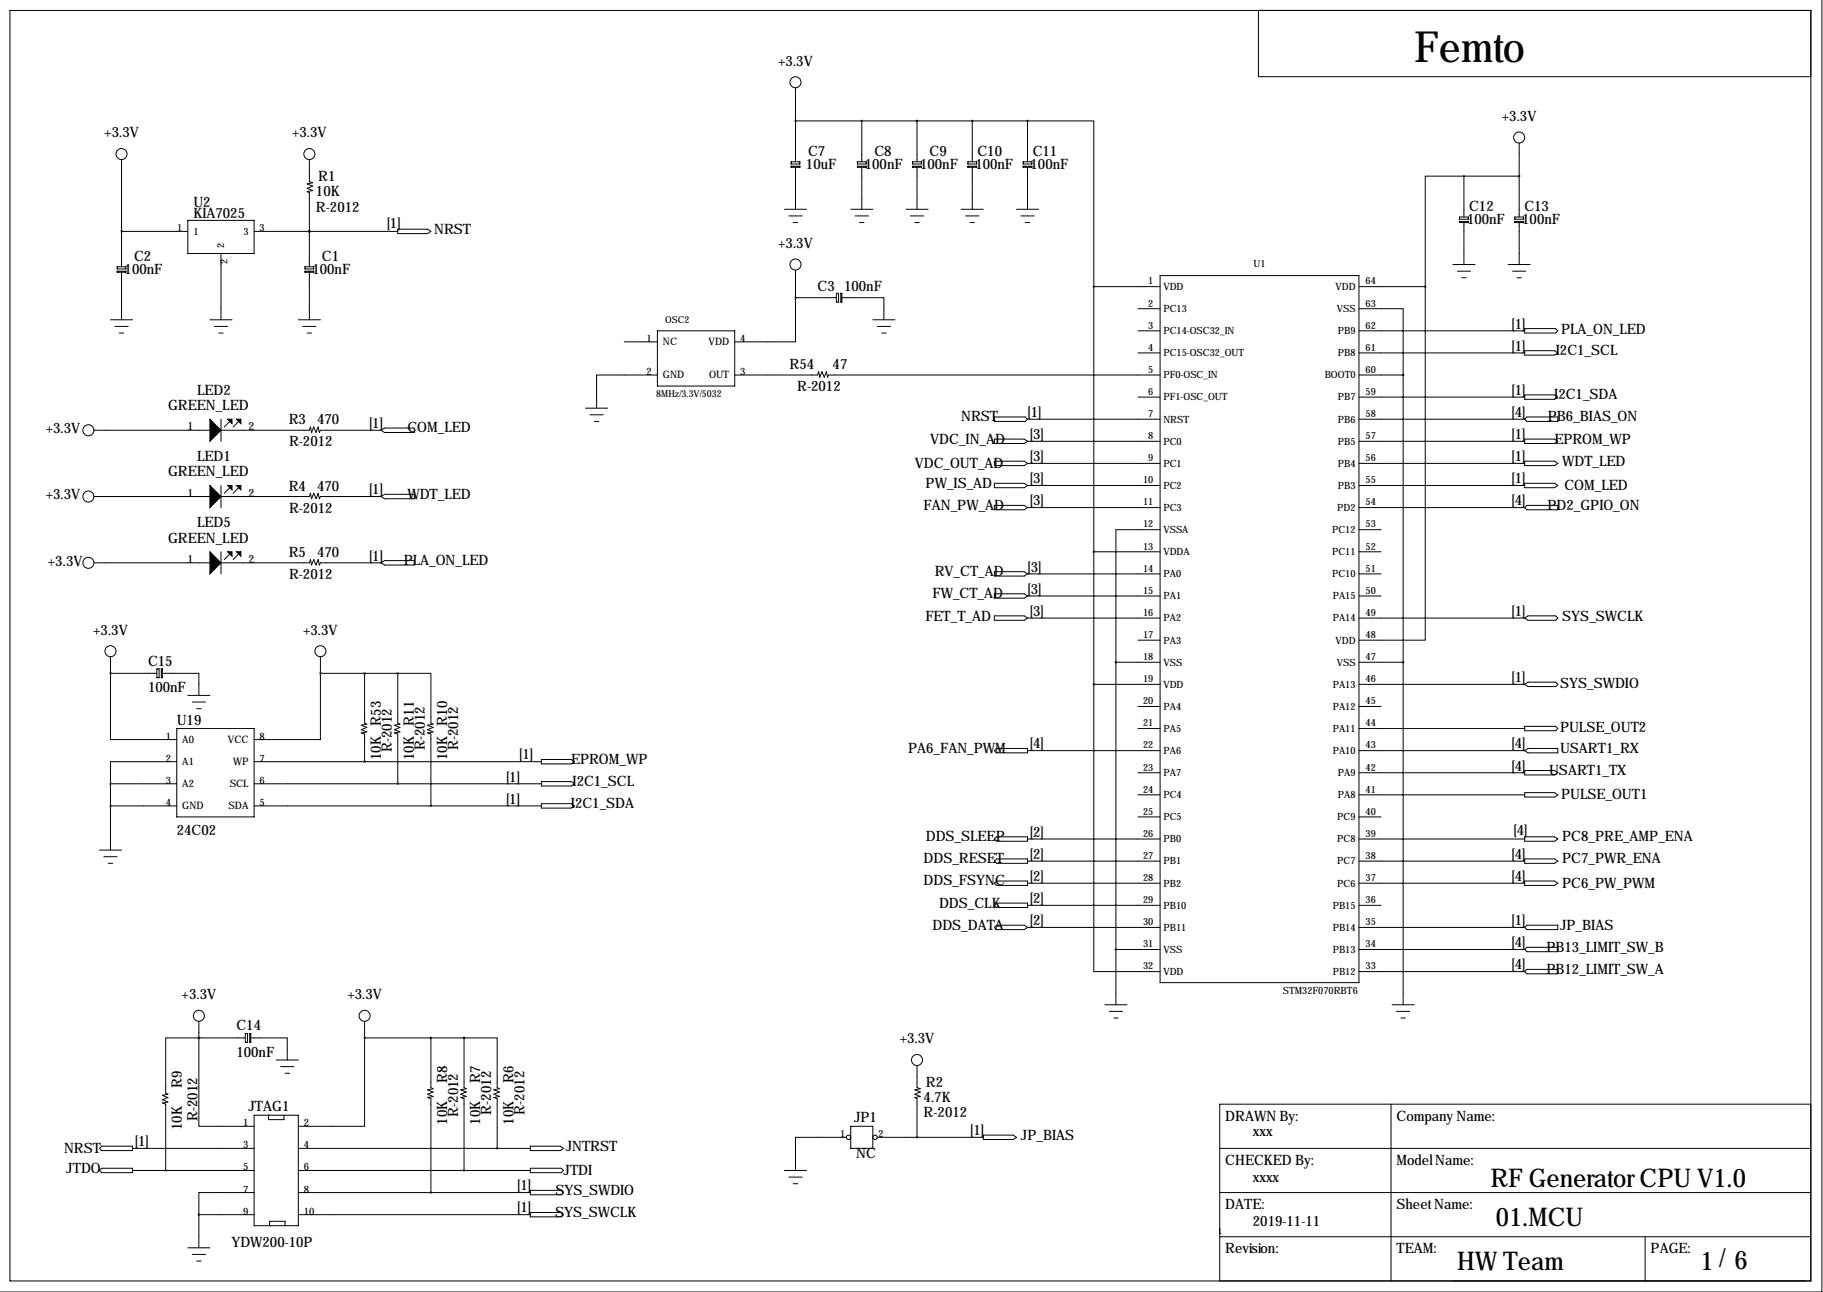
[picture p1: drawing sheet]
<svg xmlns="http://www.w3.org/2000/svg" width="419mm" height="297mm" viewBox="0 0 419 297" stroke-linecap="round" stroke-linejoin="round" font-family="sans-serif">
<g fill="none" stroke="#000" stroke-width=".23">
<path d="M418.8 -.1v297.1h-418.9M2.3 2.4h414v292.1h-414zM289.3 2.4v15.2h127M27.9 36.7v24.6M71.1 36.7v5.1l.8 .2-1.3 .3 1.3 .5-1.3 .5 1.3 .5-1.3 .3 .5 .2v17M181.9 37.2h2v.5h-2zM181.9 38.2h2v.3h-2zM182.9 20.2v17M182.9 38.5v9.6M182.9 27.8h53.3M197.1 38.2h2v.3h-2zM197.1 37.2h2v.5h-2z"/>
<path d="M198.1 27.8v9.4M198.1 38.5v9.6M209.8 38.2h2v.3h-2zM209.8 37.2h2v.5h-2zM210.8 27.8v9.4M210.8 38.5v9.6M222.5 38.2h2v.3h-2zM222.5 37.2h2v.5h-2zM223.5 27.8v9.4M223.5 38.5v9.6M235.2 38.2h2v.3h-2zM235.2 37.2h2v.5h-2z"/>
<path d="M236.2 27.8h15.3v38.1M236.2 27.8v9.4M236.2 38.5v9.6M349.2 32.9v17M27.9 53.2h15.3M43.2 50.7h15.2v7.6h-15.2zM50.8 58.3v15.2M58.4 53.2h33M71.1 53.2h.1M91.4 52.7h6.9l.8 .5-.8 .5h-6.9zM180.3 48.1h5.1M181.4 49.6h3"/>
<path d="M182.4 51.2h1M195.6 48.1h5.1M196.6 49.6h3M197.6 51.2h1M208.3 48.1h5.1M209.3 49.6h3M210.3 51.2h1M221 48.1h5.1M222 49.6h3M223 51.2h1M233.7 48.1h5.1M234.7 49.6h3"/>
<path d="M235.7 51.2h1M335.5 49.9h2.1v.5h-2.1zM335.5 50.9h2.1v.3h-2.1zM336.5 40.5h-8.8v25.4M336.5 40.5v9.4M336.5 51.2v9.6M336.5 40.5h12.7M348.2 50.9h2.1v.3h-2.1zM348.2 49.9h2.1v.5h-2.1zM349.2 51.2v9.6M25.4 73.5h5.1M26.4 75h3.1"/>
<path d="M26.9 62.3h2.1v.3h-2.1zM26.9 61.3h2.1v.5h-2.1zM27.4 76.6h1M27.9 62.6v10.9M48.3 73.5h5M49.3 75h3M50.3 76.6h1M68.6 73.5h5.1M69.6 75h3M70.1 61.3h2v.5h-2zM70.1 62.3h2v.3h-2zM70.6 76.6h1"/>
<path d="M71.1 62.6v10.9M143.5 78.6h7.6M151.1 76.1h17.8v12.7h-17.8zM182.9 68.4v10.2h-14M182.9 62.1v6.3M182.9 68.4h9.4M192.3 67.4h.5v2.1h-.5zM193.3 67.4h.2v2.1h-.2zM193.5 68.4h9.7v5.1M200.7 73.5h5M201.7 75h3M202.7 76.6h1"/>
<path d="M251.5 65.9h15.2M251.5 65.9v91.4M261.6 71h5.1M261.6 76.1h5.1M266.7 63.4h45.7v162.5h-45.7zM312.4 71h10.2v15.2M312.4 65.9h15.3M312.4 76.1h38.1M327.7 65.9v81.3h-15.3M334 60.8h5.1M335 62.3h3.1M336 63.9h1.1"/>
<path d="M346.7 60.8h5.1M347.7 62.3h3.1M348.7 63.9h1.1M350.5 75.6h7.1l.5 .5-.5 .5h-7.1zM21.6 98.9h26.7M50.8 96.4v5.1M50.8 98.9h20.3l.3-.7 .2 1.2 .5-1.2 .5 1.2 .6-1.2 .2 1.2 .3-.5h13.9M52.8 96.9l-1.2 1.3M54.9 96.9l-1.3 1.3M87.6 98.9l.8-.5h6.8v1h-6.8zM134.6 93.8h5.1M135.6 95.4h3.1"/>
<path d="M136.7 96.9h1M151.1 86.2h-13.9v7.6M168.9 86.2h19.1l.2-.7 .3 1.2 .5-1.2 .5 1.2 .5-1.2 .2 1.2 .3-.5h76.2M228.6 95.9h7.1l.5 .5-.5 .5h-7.1zM236.2 96.4h30.5M261.6 81.1h5.1M261.6 91.3h5.1M312.4 81.1h38.1M312.4 86.2h10.2M312.4 91.3h38.1M312.4 96.4h38.1M322.6 86.2v144.8"/>
<path d="M350.5 80.6h6.9l.7 .5-.7 .5h-6.9zM350.5 90.8h6.9l.7 .5-.7 .5h-6.9zM351 95.9h7.1v1h-7.1l-.5-.5zM21.6 114.2h26.7M50.8 111.6v5.1M50.8 114.2h20.3l.3-.8 .2 1.3 .5-1.3 .5 1.3 .6-1.3 .2 1.3 .3-.5h13.9M52.8 112.1l-1.2 1.3M54.9 112.1l-1.3 1.3M87.6 114.2l.8-.5h6.8v1h-6.8zM228.6 101h6.9l.7 .5-.7 .5h-6.9zM228.6 106h6.9l.7 .5-.7 .5h-6.9zM228.6 111.1h6.9l.7 .5-.7 .5h-6.9z"/>
<path d="M228.6 116.2h6.9l.7 .5-.7 .5h-6.9zM236.2 101.5h30.5M236.2 106.5h30.5M236.2 111.6h30.5M236.2 116.7h30.5M312.4 101.5h38.1M312.4 106.5h38.1M312.4 111.6h38.1M312.4 116.7h38.1M350.5 101h6.9l.7 .5-.7 .5h-6.9zM350.5 106h6.9l.7 .5-.7 .5h-6.9zM350.5 111.1h6.9l.7 .5-.7 .5h-6.9z"/>
<path d="M351 116.2h7.1v1h-7.1l-.5-.5zM21.6 129.4h26.7M50.8 126.9v5M50.8 129.4h20.3l.3-.8 .2 1.3 .5-1.3 .5 1.3 .6-1.3 .2 1.3 .3-.5h13.9M52.8 127.4l-1.2 1.2M54.9 127.4l-1.3 1.2M87.6 129.4l.8-.5h6.8v1h-6.8zM228.6 131.4h6.9l.7 .5-.7 .5h-6.9zM228.6 136.5h6.9l.7 .5-.7 .5h-6.9zM236.2 131.9h30.5M236.2 137h30.5M251.5 126.9h15.2"/>
<path d="M266.7 121.8h-10.2v30.5M312.4 121.8h5.1M312.4 126.9h5.1M312.4 131.9h5.1M312.4 137h5.1M25.4 154.8v15.2h15.2M25.4 154.8h10.7M25.4 151v3.8M36.1 153.8h.5v2h-.5zM37.1 153.8h.2v2h-.2zM37.3 154.8h8.4v5.1M43.2 159.9h5.1"/>
<path d="M73.7 154.8v15.2h-15.3M73.7 154.8h17.7M73.7 151v3.8M83.8 154.8v11.4l.5 .3-1.2 .2 1.2 .5-1.2 .6 1.2 .5-1.2 .2 .7 .3v6.3M91.4 154.8h7.7v11.4l.5 .3-1.3 .2 1.3 .5-1.3 .6 1.3 .5-1.3 .2 .8 .3v16.5M91.4 154.8v11.4l.5 .3-1.2 .2 1.2 .5-1.2 .6 1.2 .5-1.2 .2 .7 .3v11.4M228.6 141.6h6.9l.7 .5-.7 .5h-6.9zM236.2 142.1h30.5M251.5 157.3v66.1h15.2M251.5 157.3h15.2M256.5 152.3h10.2M256.5 152.3v78.7"/>
<path d="M261.6 147.2h5.1M312.4 142.1h38.1M312.4 152.3h10.2M312.4 157.3h38.1M350.5 157.3l.8-.5h6.3l.5 .5-.5 .5h-6.3zM350.5 142.1l.8-.5h6.3l.5 .5-.5 .5h-6.3zM40.6 175.1h-15.2v5.1M40.6 167.5h17.8v20.3h-17.8zM44.2 161.4h3M45.2 162.9h1M58.4 175.1h66.1M124.5 174.6h6.8l.8 .5-.8 .5h-6.8z"/>
<path d="M124.5 179.7h6.8l.8 .5-.8 .5h-6.8zM228.6 172.6l.5-.5h7.1v1h-7.1zM236.2 172.6h30.5M261.6 162.4h5.1M261.6 167.5h5.1M261.6 177.7h5.1M312.4 162.4h5.1M312.4 167.5h38.1M312.4 172.6h38.1M312.4 177.7h38.1M350.5 172.6l.8-.5h6.8v1h-6.8zM350.5 177.2h6.9l.7 .5-.7 .5h-6.9z"/>
<path d="M350.5 167h7.1l.5 .5-.5 .5h-7.1zM22.9 195.4h5M23.9 197h3M24.9 198.5h1M25.4 180.2h15.2M25.4 185.3h15.2M25.4 180.2v15.2M58.4 180.2h66.1M58.4 185.3h66.1M124.5 184.8h6.8l.8 .5-.8 .5h-6.8zM228.6 192.9l.5-.5h7.1v1h-7.1zM228.6 198l.5-.5h7.1v1h-7.1z"/>
<path d="M236.2 192.9h30.5M236.2 198h30.5M261.6 182.7h5.1M261.6 187.8h5.1M312.4 182.7h38.1M312.4 187.8h5.1M312.4 192.9h38.1M312.4 198h38.1M350.5 182.2h6.9l.7 .5-.7 .5h-6.9zM350.5 192.4h6.9l.7 .5-.7 .5h-6.9zM350.5 197.5h6.9l.7 .5-.7 .5h-6.9zM228.6 203.1l.5-.5h7.1v1h-7.1z"/>
<path d="M228.6 208.1l.5-.5h7.1v1h-7.1zM228.6 213.2l.5-.5h6.4l.7 .5-.7 .5h-6.4zM236.2 203.1h30.5M236.2 208.1h30.5M236.2 213.2h30.5M256.5 218.3h10.2M312.4 203.1h38.1M312.4 208.1h5.1M312.4 213.2h38.1M312.4 218.3h38.1M350.5 213.2l.5-.5h7.1v1h-7.1zM350.5 218.3l.5-.5h7.1v1h-7.1z"/>
<path d="M350.5 202.6h6.9l.7 .5-.7 .5h-6.9zM45.7 238.6v20.3h12.7M45.7 238.6h.1M45.7 238.6h-7.6v12.7l.5 .3-1.3 .2 1.3 .5-1.3 .5 1.3 .6-1.3 .2 .8 .3v15.2M45.7 238.6h10.7M45.7 234.8v3.8M56.4 237.6h.5v2h-.5zM57.4 237.6h.3v2h-.3zM57.7 238.6h8.3v5.1M83.8 238.6v20.3h-15.2M83.8 238.6h22.9M83.8 234.8v3.8"/>
<path d="M99.1 238.6v11.4l.5 .3-1.3 .3 1.3 .5-1.3 .5 1.3 .5-1.3 .2 .8 .3v21.6M106.7 238.6h7.6v11.4l.5 .3-1.3 .3 1.3 .5-1.3 .5 1.3 .5-1.3 .2 .8 .3v11.4M106.7 238.6v11.4l.5 .3-1.3 .3 1.3 .5-1.3 .5 1.3 .5-1.3 .2 .8 .3v16.5M254 231h5.1M255 232.5h3.1M256 234h1M312.4 223.4h38.1M320 231h5.1M321.1 232.5h3M322.1 234h1M350.5 223.4l.5-.5h7.1v1h-7.1zM58.4 256.4h10.2v25.4h-10.2z"/>
<path d="M61.7 256.4h.1M61.7 256.4v1h3.6v-1M63.5 243.7h5.1M64.5 245.2h3.1M65.5 246.7h1M195.6 258.9h5.1v5.1h-5.1zM210.8 245v5l.8 .3-1.3 .3 1.3 .5-1.3 .5 1.3 .5-1.3 .2 .5 .3v8.9M319.8 253.9v40.6M416.3 253.9h-135.9v40.6M23.4 263.5h7.1v1h-7.1l-.5-.5zM23.4 268.6h7.1v1h-7.1l-.5-.5zM30.5 264h27.9"/>
<path d="M30.5 269.1h27.9M45.7 279.3h12.7M45.7 279.3v7.6M58.4 274.2h-12.7v5.1M68.6 274.2h53.3M68.6 264h53.3M68.6 269.1h53.3M68.6 279.3h53.3M121.9 268.6h7.1l.5 .5-.5 .5h-7.1zM121.9 263.5h6.9l.7 .5-.7 .5h-6.9zM121.9 273.7h7.1l.5 .5-.5 .5h-7.1zM121.9 278.8h7.1l.5 .5-.5 .5h-7.1z"/>
<path d="M180.3 269.1h5.1M181.4 270.6h3M182.4 272.1h1M194.6 261.5h-11.7v7.6M201.7 261.5h24.4M226.1 261h6.8l.8 .5-.8 .5h-6.8zM280.4 274.2h135.9M280.4 264h135.9M43.2 286.9h5.1M44.2 288.4h3M45.2 289.9h1M62 281.8h.1"/>
<path d="M62 281.8v-1h3.5v1M280.4 283.6h.1M280.4 284.3h135.9M378.2 284.3v10.2"/>
<circle cx="182.9" cy="18.9" r="1.27"/>
<circle cx="27.9" cy="35.4" r="1.27"/>
<circle cx="71.1" cy="35.4" r="1.27"/>
<circle cx="349.2" cy="31.6" r="1.27"/>
<circle cx="182.9" cy="60.8" r="1.27"/>
<circle cx="20.3" cy="98.9" r="1.27"/>
<circle cx="20.3" cy="114.2" r="1.27"/>
<circle cx="20.3" cy="129.4" r="1.27"/>
<circle cx="25.4" cy="149.7" r="1.27"/>
<circle cx="73.7" cy="149.7" r="1.27"/>
<circle cx="45.7" cy="233.5" r="1.27"/>
<circle cx="83.8" cy="233.5" r="1.27"/>
<circle cx="210.8" cy="243.7" r="1.27"/>
<circle cx="195.1" cy="261.5" r=".51"/>
<circle cx="201.2" cy="261.5" r=".51"/>
</g>
<path d="M48.3 96.4l2.5 2.5-2.5 2.6zM52.3 96.4h1v1zM54.4 96.4h1v1zM48.3 111.6l2.5 2.6-2.5 2.5zM52.3 111.6h1v1zM54.4 111.6h1v1zM48.3 126.9l2.5 2.5-2.5 2.5zM52.3 126.9h1v1zM54.4 126.9h1v1z" fill="#000" stroke="#000" stroke-width=".23"/>
<path d="M251.4 126.9a.05 .05 0 0 0 .1 0 .05 .05 0 0 0-.1 0zM251.4 157.3a.05 .05 0 0 0 .1 0 .05 .05 0 0 0-.1 0zM256.5 218.3a.05 .05 0 0 0 .1 0 .05 .05 0 0 0-.1 0zM256.5 152.3a.05 .05 0 0 0 .1 0 .05 .05 0 0 0-.1 0zM327.6 65.9a.05 .05 0 0 0 .1 0 .05 .05 0 0 0-.1 0zM251.4 65.9a.05 .05 0 0 0 .1 0 .05 .05 0 0 0-.1 0zM27.9 53.2a.05 .05 0 0 0 .1 0 .05 .05 0 0 0-.1 0zM336.5 40.5a.05 .05 0 0 0 .1 0 .05 .05 0 0 0-.1 0zM349.2 40.5a.05 .05 0 0 0 .1 0 .05 .05 0 0 0-.1 0zM99 274.2a.05 .05 0 0 0 .1 0 .05 .05 0 0 0-.1 0zM99 238.6a.05 .05 0 0 0 .1 0 .05 .05 0 0 0-.1 0zM73.6 154.8a.05 .05 0 0 0 .1 0 .05 .05 0 0 0-.1 0zM91.4 154.8a.05 .05 0 0 0 .1 0 .05 .05 0 0 0-.1 0zM91.4 180.2a.05 .05 0 0 0 .1 0 .05 .05 0 0 0-.1 0zM99 185.3a.05 .05 0 0 0 .1 0 .05 .05 0 0 0-.1 0z" fill="#000" stroke="#000" stroke-width=".51"/>
<text font-size="9.9" x="325.1" y="14.3">Femto</text>
<g font-size="5.9">
<text x="342.6" y="272.9">RF Generator CPU V1.0</text>
<text x="343.9" y="281.8">01.MCU</text>
<text x="335" y="292">HW Team</text>
<text x="390.9" y="292">1 /6</text>
</g>
<g font-size="3.3">
<text x="178.9" y="15.1">+3.3V</text>
<text x="345.3" y="27.8">+3.3V</text>
<text x="24" y="31.6">+3.3V</text>
<text x="67.2" y="31.6">+3.3V</text>
<text x="185.8" y="35.8">C7</text>
<text x="201" y="35.8">C8</text>
<text x="213.7" y="35.8">C9</text>
<text x="224.7" y="35.8">C10</text>
<text x="237.4" y="35.8">C11</text>
<text x="73.2" y="41.5">R1</text>
<text x="185.3" y="38.9">10uF</text>
<text x="198.8" y="38.9">100nF</text>
<text x="211.5" y="38.9">100nF</text>
<text x="224.2" y="38.9">100nF</text>
<text x="236.9" y="38.9">100nF</text>
<text x="44.4" y="47.6">U2</text>
<text x="72.6" y="45.1">10K</text>
<text x="44.4" y="50.2">KIA7025</text>
<text x="72.6" y="48.6">R-2012</text>
<text x="88.9" y="52.4">[1]</text>
<text x="99.8" y="53.7">NRST</text>
<text x="337.3" y="51.6">100nF</text>
<text x="337.7" y="48.5">C12</text>
<text x="350" y="51.6">100nF</text>
<text x="350.4" y="48.5">C13</text>
<text x="30.8" y="60">C2</text>
<text x="74" y="60">C1</text>
<text x="178.9" y="57">+3.3V</text>
<text x="28.6" y="63">100nF</text>
<text x="71.8" y="63">100nF</text>
<text x="188" y="66.9">C3</text>
<text x="194.1" y="66.9">100nF</text>
<text x="347.5" y="75.6">[1]</text>
<text x="358.9" y="76.8">PLA_ON_LED</text>
<text x="347.5" y="80.6">[1]</text>
<text x="357.7" y="81.6">I2C1_SCL</text>
<text x="181.5" y="84.9">R54</text>
<text x="183.3" y="89.9">R-2012</text>
<text x="191.4" y="84.9">47</text>
<text x="38.6" y="94.3">GREEN_LED</text>
<text x="45.3" y="90.7">LED2</text>
<text x="236.2" y="95.9">[1]</text>
<text x="347.5" y="95.9">[4]</text>
<text x="347.5" y="90.8">[1]</text>
<text x="357.3" y="91.8">I2C1_SDA</text>
<text x="10.5" y="99.6">+3.3V</text>
<text x="66.4" y="97.6">R3</text>
<text x="72.9" y="97.6">470</text>
<text x="84.8" y="98.4">[1]</text>
<text x="93.7" y="99.4">COM_LED</text>
<text x="213.9" y="102">VDC_IN_AD</text>
<text x="221" y="96.9">NRST</text>
<text x="236.7" y="101">[3]</text>
<text x="347.5" y="101">[1]</text>
<text x="355.9" y="96.9">PB6_BIAS_ON</text>
<text x="357.3" y="102">EPROM_WP</text>
<text x="45.3" y="105.9">LED1</text>
<text x="66.4" y="102.6">R-2012</text>
<text x="210.3" y="107.6">VDC_OUT_AD</text>
<text x="236.7" y="106">[3]</text>
<text x="347.5" y="106">[1]</text>
<text x="359.2" y="107">WDT_LED</text>
<text x="38.6" y="109.5">GREEN_LED</text>
<text x="66.4" y="112.8">R4</text>
<text x="72.9" y="112.8">470</text>
<text x="84.8" y="113.7">[1]</text>
<text x="212.8" y="112.1">PW_IS_AD</text>
<text x="236.7" y="111.1">[3]</text>
<text x="347.5" y="111.1">[1]</text>
<text x="359.7" y="112.6">COM_LED</text>
<text x="10.5" y="114.8">+3.3V</text>
<text x="66.4" y="117.9">R-2012</text>
<text x="93.7" y="114.7">WDT_LED</text>
<text x="212.3" y="117.2">FAN_PW_AD</text>
<text x="236.7" y="116.2">[3]</text>
<text x="347.5" y="116.2">[4]</text>
<text x="355.8" y="117.2">PD2_GPIO_ON</text>
<text x="38.6" y="124.7">GREEN_LED</text>
<text x="45.3" y="121.2">LED5</text>
<text x="11" y="130.1">+3.3V</text>
<text x="66.4" y="128">R5</text>
<text x="72.9" y="128">470</text>
<text x="84.8" y="128.9">[1]</text>
<text x="92.8" y="129.9">PLA_ON_LED</text>
<text x="236.2" y="131.4">[3]</text>
<text x="66.4" y="133.1">R-2012</text>
<text x="214.4" y="137.5">FW_CT_AD</text>
<text x="214.9" y="132.4">RV_CT_AD</text>
<text x="236.2" y="136.5">[3]</text>
<text x="212.7" y="142.9">FET_T_AD</text>
<text x="236.7" y="141.6">[3]</text>
<text x="347.5" y="141.6">[1]</text>
<text x="359.2" y="142.9">SYS_SWCLK</text>
<text x="21.4" y="145.9">+3.3V</text>
<text x="69.7" y="145.9">+3.3V</text>
<text x="34" y="153">C15</text>
<text x="34" y="159.1">100nF</text>
<text x="347.5" y="156.8">[1]</text>
<text x="358.6" y="158.1">SYS_SWDIO</text>
<text x="40.6" y="166.7">U19</text>
<text x="90.1" y="172.9" transform="rotate(-90 90.1 172.9)">R-2012</text>
<text x="97.7" y="172.4" transform="rotate(-90 97.7 172.4)">R-2012</text>
<text x="105.3" y="172.4" transform="rotate(-90 105.3 172.4)">R-2012</text>
<text x="208.8" y="173.1">PA6_FAN_PWM</text>
<text x="236.7" y="172.1">[4]</text>
<text x="347.5" y="172.1">[4]</text>
<text x="358.6" y="173.1">USART1_RX</text>
<text x="358.6" y="168.3">PULSE_OUT2</text>
<text x="87.5" y="174.8" transform="rotate(-90 87.5 174.8)">10K R53</text>
<text x="95.2" y="174.8" transform="rotate(-90 95.2 174.8)">10K R11</text>
<text x="102.8" y="174.8" transform="rotate(-90 102.8 174.8)">10K R10</text>
<text x="116.3" y="179.7">[1]</text>
<text x="119.4" y="174.6">[1]</text>
<text x="131.3" y="175.6">EPROM_WP</text>
<text x="347.5" y="177.2">[4]</text>
<text x="356.1" y="178.2">USART1_TX</text>
<text x="116.3" y="184.8">[1]</text>
<text x="131.3" y="185.8">I2C1_SDA</text>
<text x="131.6" y="180.7">I2C1_SCL</text>
<text x="358.9" y="183.8">PULSE_OUT1</text>
<text x="40.6" y="191.9">24C02</text>
<text x="348" y="191.9">[4]</text>
<text x="212.9" y="193.4">DDS_SLEEP</text>
<text x="236.7" y="197.5">[2]</text>
<text x="236.7" y="192.4">[2]</text>
<text x="347.5" y="197.5">[4]</text>
<text x="359.2" y="193.4">PC8_PRE_AMP_ENA</text>
<text x="212.3" y="203.6">DDS_FSYNC</text>
<text x="212.3" y="198.5">DDS_RESET</text>
<text x="236.7" y="202.6">[2]</text>
<text x="347.5" y="202.6">[4]</text>
<text x="359.2" y="198.5">PC7_PWR_ENA</text>
<text x="215.9" y="208.6">DDS_CLK</text>
<text x="236.7" y="207.6">[2]</text>
<text x="359.2" y="204.1">PC6_PW_PWM</text>
<text x="214.4" y="213.7">DDS_DATA</text>
<text x="236.7" y="212.7">[2]</text>
<text x="347.5" y="212.7">[1]</text>
<text x="358.6" y="213.7">JP_BIAS</text>
<text x="347.5" y="217.8">[4]</text>
<text x="355.5" y="218.8">PB13_LIMIT_SW_B</text>
<text x="347.5" y="222.9">[4]</text>
<text x="355.5" y="223.9">PB12_LIMIT_SW_A</text>
<text x="41.8" y="229.7">+3.3V</text>
<text x="79.9" y="229.7">+3.3V</text>
<text x="54.4" y="236.8">C14</text>
<text x="206.9" y="239.9">+3.3V</text>
<text x="54.4" y="242.9">100nF</text>
<text x="41.8" y="250.2" transform="rotate(-90 41.8 250.2)">R9</text>
<text x="102.8" y="248.9" transform="rotate(-90 102.8 248.9)">R8</text>
<text x="110.4" y="248.9" transform="rotate(-90 110.4 248.9)">R7</text>
<text x="118" y="248.9" transform="rotate(-90 118 248.9)">R6</text>
<text x="212.9" y="249.8">R2</text>
<text x="45.4" y="257.8" transform="rotate(-90 45.4 257.8)">R-2012</text>
<text x="57.1" y="255.4">JTAG1</text>
<text x="105.3" y="256.8" transform="rotate(-90 105.3 256.8)">R-2012</text>
<text x="112.9" y="256.2" transform="rotate(-90 112.9 256.2)">R-2012</text>
<text x="120.6" y="256.2" transform="rotate(-90 120.6 256.2)">R-2012</text>
<text x="196.3" y="257.9">JP1</text>
<text x="212.3" y="256.9">R-2012</text>
<text x="212.3" y="253.4">4.7K</text>
<text x="281.7" y="257.7">DRAWN By:</text>
<text x="321.1" y="257.7">Company Name:</text>
<text x="31" y="263.5">[1]</text>
<text x="41.8" y="259.8" transform="rotate(-90 41.8 259.8)">10K</text>
<text x="102.8" y="258.6" transform="rotate(-90 102.8 258.6)">10K</text>
<text x="110.4" y="258.6" transform="rotate(-90 110.4 258.6)">10K</text>
<text x="118" y="258.6" transform="rotate(-90 118 258.6)">10K</text>
<text x="223" y="261">[1]</text>
<text x="234.7" y="262">JP_BIAS</text>
<text x="288" y="261.2">xxx</text>
<text x="14.7" y="265">NRST</text>
<text x="15.2" y="269.6">JTDO</text>
<text x="130" y="264.5">JNTRST</text>
<text x="196.8" y="266.3">NC</text>
<text x="281.7" y="267.8">CHECKED By:</text>
<text x="321.1" y="267.8">Model Name:</text>
<text x="118.9" y="273.7">[1]</text>
<text x="127.7" y="274.7">SYS_SWDIO</text>
<text x="129.5" y="270.1">JTDI</text>
<text x="288" y="271.6">xxxx</text>
<text x="118.9" y="278.8">[1]</text>
<text x="127.6" y="279.8">SYS_SWCLK</text>
<text x="281.7" y="278">DATE:</text>
<text x="288" y="281.8">2019-11-11</text>
<text x="321.1" y="278">Sheet Name:</text>
<text x="53.2" y="286.6">YDW200-10P</text>
<text x="281.7" y="288.1">Revision:</text>
<text x="321.1" y="288.1">TEAM:</text>
<text x="379.5" y="288.1">PAGE:</text>
</g>
<g font-size="2.6">
<text x="43.1" y="98.9">1</text>
<text x="57.1" y="98.9">2</text>
<text x="43.1" y="114.2">1</text>
<text x="57.1" y="114.2">2</text>
<text x="43.1" y="129.4">1</text>
<text x="57.1" y="129.4">2</text>
</g>
<g font-size="2.4">
<text x="148.6" y="78.6">1</text>
<text x="152.4" y="79.4">NC</text>
<text x="162.9" y="79.4">VDD</text>
<text x="170.2" y="78.6">4</text>
<text x="148.6" y="86.2">2</text>
<text x="152.4" y="87">GND</text>
<text x="163" y="87">OUT</text>
<text x="170.2" y="86.2">3</text>
<text x="38.1" y="170">1</text>
<text x="41.9" y="170.8">A0</text>
<text x="52.4" y="170.8">VCC</text>
<text x="59.7" y="170">8</text>
<text x="38.1" y="175.1">2</text>
<text x="41.9" y="175.9">A1</text>
<text x="53.6" y="175.9">WP</text>
<text x="59.7" y="175.1">7</text>
<text x="38.1" y="180.2">3</text>
<text x="38.1" y="185.3">4</text>
<text x="41.9" y="181">A2</text>
<text x="52.8" y="181">SCL</text>
<text x="59.7" y="185.3">5</text>
<text x="59.7" y="180.2">6</text>
<text x="41.9" y="186.1">GND</text>
<text x="52.5" y="186.1">SDA</text>
<text x="55.9" y="258.9">1</text>
<text x="69.8" y="258.9">2</text>
<text x="55.9" y="264">3</text>
<text x="55.9" y="269.1">5</text>
<text x="69.8" y="264">4</text>
<text x="69.8" y="269.1">6</text>
<text x="55.9" y="274.2">7</text>
<text x="69.8" y="274.2">8</text>
<text x="55.9" y="279.3">9</text>
<text x="69.8" y="279.3">10</text>
</g>
<g font-size="2.3">
<text x="40.7" y="53.2">1</text>
<text x="44.4" y="54">1</text>
<text x="56" y="54">3</text>
<text x="59.7" y="53.2">3</text>
<text x="51.6" y="57" transform="rotate(-90 51.6 57)">2</text>
<text x="52.3" y="60.7" transform="rotate(-90 52.3 60.7)">2</text>
<text x="264" y="65.4">1</text>
<text x="288.2" y="61.3">U1</text>
<text x="313.9" y="65.4">64</text>
<text x="264" y="70.5">2</text>
<text x="267.5" y="66.7">VDD</text>
<text x="267.5" y="71.7">PC13</text>
<text x="307" y="66.7">VDD</text>
<text x="307.3" y="71.7">VSS</text>
<text x="313.9" y="70.5">63</text>
<text x="264" y="75.6">3</text>
<text x="267.5" y="76.8">PC14-OSC32_IN</text>
<text x="307.6" y="76.8">PB9</text>
<text x="313.9" y="75.6">62</text>
<text x="264" y="80.6">4</text>
<text x="267.5" y="81.9">PC15-OSC32_OUT</text>
<text x="307.6" y="81.9">PB8</text>
<text x="313.9" y="80.6">61</text>
<text x="264" y="85.7">5</text>
<text x="267.5" y="87">PF0-OSC_IN</text>
<text x="304.5" y="87">BOOT0</text>
<text x="313.9" y="85.7">60</text>
<text x="264" y="90.8">6</text>
<text x="264" y="95.9">7</text>
<text x="267.5" y="92.1">PF1-OSC_OUT</text>
<text x="307.6" y="92.1">PB7</text>
<text x="313.9" y="95.9">58</text>
<text x="313.9" y="90.8">59</text>
<text x="264" y="101">8</text>
<text x="267.5" y="97.1">NRST</text>
<text x="307.6" y="97.1">PB6</text>
<text x="313.9" y="101">57</text>
<text x="264" y="106">9</text>
<text x="267.5" y="102.2">PC0</text>
<text x="267.5" y="107.3">PC1</text>
<text x="307.6" y="107.3">PB4</text>
<text x="307.6" y="102.2">PB5</text>
<text x="313.9" y="106">56</text>
<text x="262.8" y="111.1">10</text>
<text x="267.5" y="112.4">PC2</text>
<text x="307.6" y="112.4">PB3</text>
<text x="313.9" y="111.1">55</text>
<text x="262.8" y="116.2">11</text>
<text x="267.5" y="117.5">PC3</text>
<text x="307.4" y="117.5">PD2</text>
<text x="313.9" y="116.2">54</text>
<text x="262.8" y="121.3">12</text>
<text x="267.5" y="122.5">VSSA</text>
<text x="306.3" y="122.5">PC12</text>
<text x="313.9" y="121.3">53</text>
<text x="262.8" y="126.4">13</text>
<text x="262.8" y="131.4">14</text>
<text x="267.5" y="127.6">VDDA</text>
<text x="306.3" y="127.6">PC11</text>
<text x="313.9" y="131.4">51</text>
<text x="313.9" y="126.4">52</text>
<text x="262.8" y="136.5">15</text>
<text x="267.5" y="132.7">PA0</text>
<text x="267.5" y="137.8">PA1</text>
<text x="306.3" y="132.7">PC10</text>
<text x="306.4" y="137.8">PA15</text>
<text x="313.9" y="136.5">50</text>
<text x="262.8" y="141.6">16</text>
<text x="267.5" y="142.9">PA2</text>
<text x="306.4" y="142.9">PA14</text>
<text x="313.9" y="141.6">49</text>
<text x="262.8" y="146.7">17</text>
<text x="267.5" y="147.9">PA3</text>
<text x="307" y="147.9">VDD</text>
<text x="313.9" y="146.7">48</text>
<text x="262.8" y="151.8">18</text>
<text x="267.5" y="153">VSS</text>
<text x="307.3" y="153">VSS</text>
<text x="313.9" y="151.8">47</text>
<text x="262.8" y="156.8">19</text>
<text x="262.8" y="161.9">20</text>
<text x="267.5" y="158.1">VDD</text>
<text x="306.4" y="158.1">PA13</text>
<text x="313.9" y="161.9">45</text>
<text x="313.9" y="156.8">46</text>
<text x="262.8" y="167">21</text>
<text x="267.5" y="163.2">PA4</text>
<text x="306.4" y="163.2">PA12</text>
<text x="313.9" y="167">44</text>
<text x="262.8" y="172.1">22</text>
<text x="267.5" y="168.3">PA5</text>
<text x="267.5" y="173.3">PA6</text>
<text x="306.4" y="173.3">PA10</text>
<text x="306.4" y="168.3">PA11</text>
<text x="313.9" y="172.1">43</text>
<text x="262.8" y="177.2">23</text>
<text x="267.5" y="178.4">PA7</text>
<text x="307.6" y="178.4">PA9</text>
<text x="313.9" y="177.2">42</text>
<text x="262.8" y="182.2">24</text>
<text x="267.5" y="183.5">PC4</text>
<text x="307.6" y="183.5">PA8</text>
<text x="313.9" y="182.2">41</text>
<text x="262.8" y="187.3">25</text>
<text x="267.5" y="188.6">PC5</text>
<text x="307.4" y="188.6">PC9</text>
<text x="313.9" y="187.3">40</text>
<text x="262.8" y="192.4">26</text>
<text x="262.8" y="197.5">27</text>
<text x="267.5" y="193.7">PB0</text>
<text x="307.4" y="193.7">PC8</text>
<text x="313.9" y="197.5">38</text>
<text x="313.9" y="192.4">39</text>
<text x="262.8" y="202.6">28</text>
<text x="267.5" y="198.7">PB1</text>
<text x="267.5" y="203.8">PB2</text>
<text x="307.4" y="203.8">PC6</text>
<text x="307.4" y="198.7">PC7</text>
<text x="313.9" y="202.6">37</text>
<text x="262.8" y="207.6">29</text>
<text x="267.5" y="208.9">PB10</text>
<text x="306.4" y="208.9">PB15</text>
<text x="313.9" y="207.6">36</text>
<text x="262.8" y="212.7">30</text>
<text x="267.5" y="214">PB11</text>
<text x="306.4" y="214">PB14</text>
<text x="313.9" y="212.7">35</text>
<text x="262.8" y="217.8">31</text>
<text x="267.5" y="219.1">VSS</text>
<text x="306.4" y="219.1">PB13</text>
<text x="313.9" y="217.8">34</text>
<text x="262.8" y="222.9">32</text>
<text x="267.5" y="224.1">VDD</text>
<text x="306.4" y="224.1">PB12</text>
<text x="313.9" y="222.9">33</text>
<text x="294.9" y="228.5">STM32F070RBT6</text>
<text x="193.1" y="261.5">1</text>
<text x="201.9" y="261.5">2</text>
</g>
<g font-size="2.2">
<text x="152.9" y="74.3">OSC2</text>
<text x="150.9" y="91.3">8MHz/3.3V/5032</text>
</g>
</svg>
